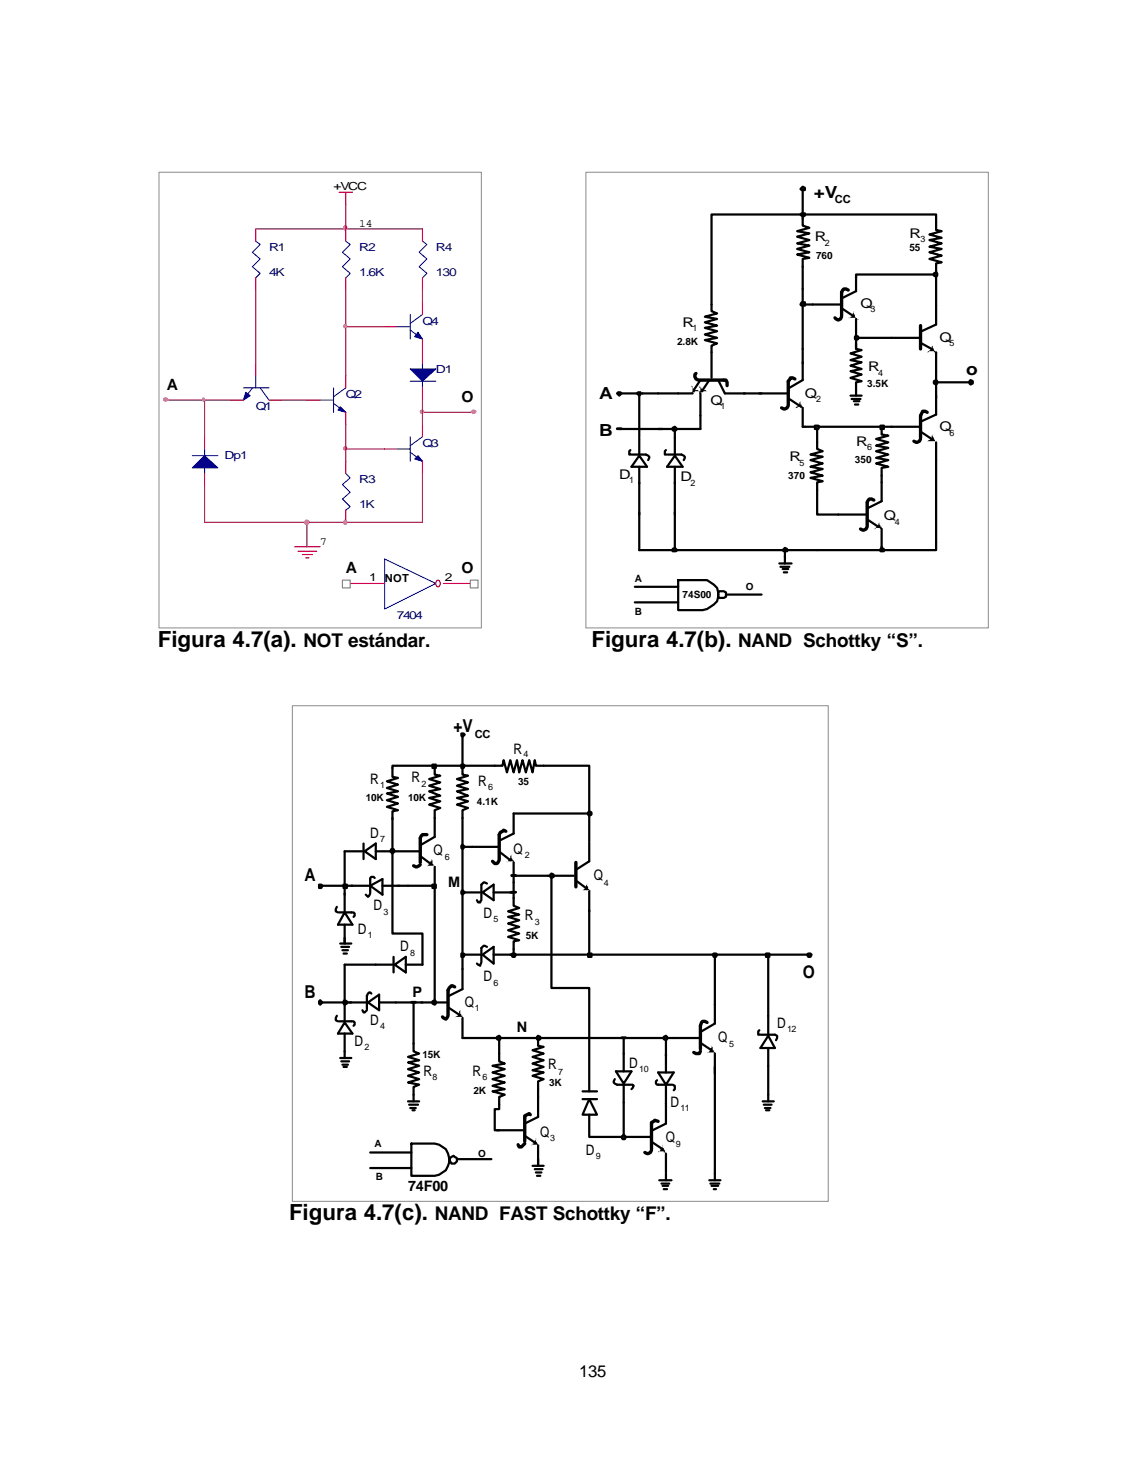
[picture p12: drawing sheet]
<svg xmlns="http://www.w3.org/2000/svg" width="216mm" height="279mm" viewBox="0 0 216 279" stroke-linecap="round" stroke-linejoin="round" font-family="sans-serif">
<g fill="none" stroke="#f00" stroke-width=".21">
<path d="M64.6 36.6h2.5M65.8 36.6v2.3M48.7 43.6v2.3M48.7 52.9v2.3M65.8 43.6v2.3M65.8 52.9v2.3M80.4 43.6v2.3M80.4 52.9v2.3M80.4 57.6v2.3M43.8 76.2h2.6M48.7 69.2v2.3M51.2 76.2h2.4"/>
<path d="M58.4 76.2h2.6M65.8 71.5v2.4M65.8 78.5v2.4M73.2 62.2h2.4M80.4 64.6v4.6M80.4 73.9v2.3M38.9 83.2v2.3M38.9 90.2v2.3M65.8 87.8v2.4M65.8 97.2v2.3M73.2 85.5h2.4M80.4 80.9v2.3"/>
<path d="M80.4 87.8v2.4M56.1 104.1h4.9M56.7 105h3.6M57.6 105.6h1.9M58.2 106.3h.6M65.8 111.1h7.4"/>
</g>
<g fill="none" stroke="#00f" stroke-width=".21">
<path d="M48.7 45.9l.8 .7-1.5 1.4 1.5 1.3-1.5 1.5 1.5 1.3-.8 .8M65.8 45.9l.9 .7-1.5 1.4 1.5 1.3-1.5 1.5 1.5 1.3-.9 .8M78.1 59.9v4.7M80.4 45.9l.9 .7-1.5 1.4 1.5 1.3-1.5 1.5 1.5 1.3-.9 .8M80.4 59.9l-2.3 1.7M46.4 73.9h4.8M48 73.9l-1.6 2.3M48.7 71.5v2.4M49.5 73.9l1.7 2.3M61 76.2h2.5M63.5 76.8l2.3 1.7M63.5 73.9v4.6"/>
<path d="M65.8 73.9l-2.3 1.7M75.6 62.2h2.5M78.1 72.6h4.9M78.1 62.9l2.3 1.7M80.4 69.2v1.1M80.4 72.6v1.3M36.6 86.8h4.9M38.9 85.5v1.3M38.9 89.1v1.1M65.8 90.2l.9 .8-1.5 1.3 1.5 1.5-1.5 1.2 1.5 1.5-.9 .7M75.6 85.5h2.5M78.1 86.1l2.3 1.7"/>
<path d="M78.1 83.2v4.6M80.4 83.2l-2.3 1.7M73.2 106.5l9.8 4.6-9.8 4.9z"/>
</g>
<g fill="#00f" stroke="#00f" stroke-width=".21">
<path d="M36.6 89.1l2.3-2.3 2.6 2.3z" fill-rule="evenodd"/>
<path d="M79 87.4l.6-.6 .8 1z" fill-rule="evenodd"/>
<path d="M64.8 77.5l1 1-1.5-.4z" fill-rule="evenodd"/>
<path d="M78.1 70.3h4.9l-2.6 2.3z" fill-rule="evenodd"/>
<path d="M46.8 74.7l.8 .7-1.2 .8z" fill-rule="evenodd"/>
<path d="M79.6 63.3l.8 1.3-1.4-.5z" fill-rule="evenodd"/>
</g>
<path d="M83.2 110.6a.55 .55 0 0 1 .6 .5 .55 .55 0 0 1-.6 .6 .82 .82 0 0 1 0-1.1z" fill="#fff" stroke="#f00" stroke-width=".21"/>
<path d="M84.5 111.1h5.7" fill="none" stroke="#f00" stroke-width=".21"/>
<g fill="#fff" stroke="#808080" stroke-width=".21">
<path d="M65.2 110.5h1.5v1.5h-1.5z"/>
<path d="M89.5 110.5h1.5v1.5h-1.5z"/>
</g>
<g fill="none" stroke="#800040" stroke-width=".21">
<path d="M65.8 38.9v4.7M48.7 55.2v14M48.7 43.6h31.7M65.8 55.2v16.3M80.4 55.2v2.4M31.7 76.2h12.1M38.9 76.2v7M53.6 76.2h4.8M65.8 62.2h7.4M80.4 76.2v4.7M80.4 78.5h9.8M58.4 99.5v4.6"/>
<path d="M65.8 80.9v6.9M65.8 85.5h7.4M80.4 90.2v9.3h-41.5v-7"/>
</g>
<g fill="#f0f" stroke="#f0f" stroke-width=".21">
<path d="M38.6 75.8a.28 .28 0 0 1 .3 .3 .28 .28 0 0 1-.3 .3l-.1-.3z"/>
<path d="M65.6 99.1a.38 .38 0 0 1 .4 .4 .38 .38 0 0 1-.4 .3 .5 .5 0 0 1 0-.7z"/>
<path d="M65.6 43a.38 .38 0 0 1 .4 .4 .38 .38 0 0 1-.4 .4 .5 .5 0 0 1 0-.8z"/>
<circle cx="65.7" cy="85.4" r=".32"/>
<circle cx="80.3" cy="78.4" r=".32"/>
<circle cx="90.2" cy="78.4" r=".38"/>
<circle cx="31.6" cy="76.1" r=".38"/>
<circle cx="65.7" cy="62.1" r=".32"/>
<circle cx="58.4" cy="99.5" r=".42"/>
</g>
<path d="M30.3 32.8h61.4v86.8h-61.4z" fill="none" stroke="#969696" stroke-width=".21"/>
<path d="M150.1 77.3l-.2 .4-.5 .2-.6-.2M151.3 72.2l-.4-.2h-.4l-.4 .6v4.4M175.3 62v4.5M176.5 78.5l-.4-.2h-.4l-.4 .9v4.2M166.4 95.2l-.5-.2h-.4l-.4 .7v4.4M175.3 83.6l-.3 .4-.4 .2-.6-.2M165.1 100.3l-.2 .5-.4 .2-.7-.2" fill="none" stroke="#000" stroke-width=".63"/>
<g fill="none" stroke="#000" stroke-width=".42">
<path d="M152.8 41.7v1.3l1.3 .4-2.3 .6 2.3 .4-2.3 .7 2.3 .6-2.3 .7 2.3 .4-2.3 .6 2.3 .6-2.3 .5 2.3 .6-1.3 .2v1.5M178.2 42.3v1.5l1.1 .2-2.3 .7 2.3 .6-2.3 .4 2.3 .7-2.3 .6 2.3 .4-2.3 .6 2.3 .7-2.3 .6 2.3 .7-1.1 .2v1.4M178.2 58.2v3.6l-2.7 1.3M144.6 74.9h5.3M150.1 72.6v4.4M150.3 76l1.9 1.3M152.8 69v3.4l-2.5 1.5M152.8 77.7v3.6M163 65v1.5l1 .2-2.1 .6 2.1 .6-2.1 .7 2.1 .4-2.1 .6 2.1 .7-2.1 .4 2.1 .6-2.1 .7 2.1 .6-1 .2v1.5M163 65.4v1.1M169.8 64.3h5.2M175.3 62v4.5"/>
<path d="M175.3 79.2v4.2M175.5 65.4l1.9 1.1M178.2 75.4v3.6l-2.7 1.2M178.2 67.1v3.6M126.8 85.7l-.2 .2v.7h.4M127.2 86.6h2.6l.6 .4-.2 .6M128.5 86.8l1.5 2.1h-3zM128.5 83.4v3.2M128.5 88.9v3.2M153.2 81.3h21.8M155.6 84.2v1.3l1 .4-2.3 .7 2.3 .4-2.3 .6 2.3 .7-2.3 .6 2.3 .4-2.3 .7 2.3 .6-2.3 .4 2.3 .7-1 .2v1.4M159.6 98h5.3"/>
<path d="M165.1 95.7v4.4M165.3 99.1l1.9 1.2M167.9 81.3v1.5l1.2 .2-2.3 .6 2.3 .6-2.3 .7 2.3 .4-2.3 .6 2.3 .7-2.3 .6 2.3 .4-2.3 .7 2.3 .6-1.2 .2v1.5M167.9 91.9v3.6l-2.6 1.2M175.5 82.3l1.9 1.3M178.2 84.2v3.4M167.9 100.8v3.6"/>
</g>
<g fill="#000">
<path d="M152.4 76.4v.6h.2v.3l.6 .6-.2-.2h-.6l-.2-.2-.4 .2h-.5h.3v-.2h.2l.2-.5h.2v-.4h.2z" fill-rule="evenodd"/>
<path d="M177.6 65.8v.5l.2 .4 .4 .4h.2v.2l-.2-.2h-.4v-.2h-.8l-.5 .2 .5-.2v-.2h.2v-.2h.2v-.5z" fill-rule="evenodd"/>
<path d="M177.6 82.8v.4l.4 .8 .4 .2h-.2v-.2h-1.7h.2v-.2h.3l.4-.4v-.4h.2z" fill-rule="evenodd"/>
<path d="M167.2 99.7h.2v-.2v.4l.2 .4h.3l.2 .5h.2v.2v-.2h-.7l-.2-.3h-.6l-.4 .3h.2l.2-.5 .4-.2z" fill-rule="evenodd"/>
</g>
<path d="M127.2 86.6h2.6" fill="none" stroke="#000" stroke-width=".21"/>
<path d="M167.6 81.1h.7v.6h-.7z" fill-rule="evenodd" fill="#1a1a1a" stroke="#000" stroke-width=".42"/>
<path d="M155.6 81.3v2.9" fill="none" stroke="#000" stroke-width=".42"/>
<path d="M155.2 81.1h.6l.2 .2-.2 .4h-.6z" fill-rule="evenodd" fill="#1a1a1a" stroke="#000" stroke-width=".42"/>
<path d="M167.9 90.6v1.3" fill="none" stroke="#000" stroke-width=".42"/>
<path d="M128.1 81.5l.4-.2 .4 .4-.4 .4-.4-.2z" fill-rule="evenodd" fill="#1a1a1a" stroke="#000" stroke-width=".42"/>
<g fill="none" stroke="#000" stroke-width=".42">
<path d="M135.5 58v1.3l1 .4-2.3 .6 2.3 .4-2.3 .7 2.3 .6-2.3 .4 2.3 .7-2.3 .6 2.3 .6-2.3 .5 2.3 .6-1 .4v6.2M152.8 55v14.2M152.8 58h7.2M160.2 55.7v4.4M160.4 58.8l1.9 1.3M163 52.7v2.8l-2.6 1.2M122.3 74.9h9.6M133.1 72.4h4.7M133.3 72.4l-1.2 1.9M133.3 74.9v4.3M135 72.4l-1.2 1.9M136.7 72.4l1.3 2.5h7"/>
<path d="M161.9 75.4h2.1M162.1 76h1.7M162.6 76.4h1M162.8 77h.6M163 60.7v3.6M163 74.3v1.1M169.8 64.3h-6.8v.7M122.3 81.7h11M152.8 81.3h.4M155.6 93.3v4.7h4M178.2 87.6v17.2h-10.3v-.7"/>
</g>
<path d="M161.5 55.2l-.4-.2h-.4l-.5 .7v4.4M132.5 71.1l-.2 .2v.5l.2 .4 .4 .2M133.1 72.4h5.1l.2 .4v.6M160.2 60.3l-.2 .4-.4 .3-.6-.5" fill="none" stroke="#000" stroke-width=".63"/>
<g fill="#000">
<path d="M131.7 73.4l.2 .5 .4 .2v.2h.6v.2h.2h-.8v.2h-.4v.2l-.5 .2v.3l.5-.9v-.6z" fill-rule="evenodd"/>
<path d="M133.1 73.4l.2 .5h.3v.2l.4 .2h.4v.2h.2h-.6l-.2 .2h-.5v.2h-.2l-.2 .5 .2-.3v-.6h.2v-.6h-.2z" fill-rule="evenodd"/>
<path d="M162.6 59.3v.6h.2v.4l.4 .4h.2v.3l-.4-.3v-.2h-1.5h.4v-.2h.2z" fill-rule="evenodd"/>
</g>
<path d="M162.8 64.1l.2-.2 .4 .2v.5l-.4 .2-.2-.2z" fill-rule="evenodd" fill="#1a1a1a" stroke="#000" stroke-width=".42"/>
<path d="M178.2 70.7v5.1" fill="none" stroke="#000" stroke-width=".42"/>
<path d="M177.8 72.6l.4-.2 .2 .2v.4l-.2 .2-.4-.2z" fill-rule="evenodd" fill="#1a1a1a" stroke="#000" stroke-width=".42"/>
<path d="M178.2 72.8h6.6" fill="none" stroke="#000" stroke-width=".42"/>
<path d="M184.6 72.6l.2-.2 .4 .2v.4l-.4 .2-.2-.2z" fill-rule="evenodd" fill="#1a1a1a" stroke="#000" stroke-width=".42"/>
<path d="M178.2 51.6v.7h-15.2v.6M178.2 52.3v5.9" fill="none" stroke="#000" stroke-width=".42"/>
<path d="M177.8 52.1l.4-.2 .2 .2v.4l-.2 .2-.4-.2z" fill-rule="evenodd" fill="#1a1a1a" stroke="#000" stroke-width=".42"/>
<path d="M152.8 50.8v4.2" fill="none" stroke="#000" stroke-width=".42"/>
<path d="M152.6 57.6h.6v.6h-.6l-.2-.2z" fill-rule="evenodd" fill="#1a1a1a" stroke="#000" stroke-width=".42"/>
<path d="M152.8 40.9v.8M178.2 42.3v-1.4h-42.7v17.1" fill="none" stroke="#000" stroke-width=".42"/>
<path d="M152.4 40.9l.2-.3h.6v.5l-.4 .2z" fill-rule="evenodd" fill="#1a1a1a" stroke="#000" stroke-width=".42"/>
<path d="M117.9 74.9h4.4" fill="none" stroke="#000" stroke-width=".42"/>
<path d="M117.7 74.7h.4l.2 .2-.4 .5-.4-.5z" fill-rule="evenodd" fill="#1a1a1a" stroke="#000" stroke-width=".42"/>
<path d="M117.9 81.7h4.4" fill="none" stroke="#000" stroke-width=".42"/>
<path d="M117.5 81.6l.8 .1z" fill="#1a1a1a" stroke="#000" stroke-width=".42"/>
<path d="M121.7 74.9v8.3M133.3 79.2v2.5M120 85.7l-.2 .2v.7h.4M120.4 86.6h2.6l.6 .4-.2 .6M121.7 86.8l1.5 2.1h-3zM121.7 83.4v3.2M121.7 88.9v3.2M128.5 82.1v1.3" fill="none" stroke="#000" stroke-width=".42"/>
<path d="M120.4 86.6h2.6" fill="none" stroke="#000" stroke-width=".21"/>
<path d="M121.5 74.7h.4v.4l-.2 .3-.4-.5z" fill-rule="evenodd" fill="#1a1a1a" stroke="#000" stroke-width=".42"/>
<path d="M121.7 104.8h7.2M148.4 107.3h2.3M148.6 107.9h1.7M149 108.4h1.1M149.2 109h.7M149.4 106v1.3" fill="none" stroke="#000" stroke-width=".42"/>
<path d="M167.9 104.4l.4 .2v.4h-.7v-.4z" fill-rule="evenodd" fill="#1a1a1a" stroke="#000" stroke-width=".42"/>
<path d="M121.7 91.9v12.9M128.5 91.9v12.9h39.8" fill="none" stroke="#000" stroke-width=".42"/>
<path d="M149.4 104.4l.5 .2v.4h-.7l-.2-.2z" fill-rule="evenodd" fill="#1a1a1a" stroke="#000" stroke-width=".42"/>
<path d="M152.8 36v4.9M149.4 104.8v1.2" fill="none" stroke="#000" stroke-width=".42"/>
<g fill="#1a1a1a" stroke="#000" stroke-width=".42">
<path d="M152.4 36l.4-.4 .4 .2v.4h-.6z" fill-rule="evenodd"/>
<path d="M128.1 104.6l.4-.2 .4 .4-.2 .2h-.6z" fill-rule="evenodd"/>
</g>
<g fill="none" stroke="#000" stroke-width=".42">
<path d="M120.9 111.8h8.2M120.9 114.7h8.2M129.1 110.5h5.5l1.3 .8 .6 .7 .2 .8v.9l-.2 .8-.6 .6-1.3 .9-.8 .2h-4.7zM136.7 112.8l.2-.2h.9l.4 .2v.9l-.4 .2h-.9l-.2-.2zM138.2 113.2h6.8M82.8 145.8v1.7l1 .2-2.1 .7 2.1 .6-2.1 .6 2.1 .7-2.1 .4 2.1 .9-2.1 .4 2.1 .6-2.1 .6 2.1 .7-1 .4v1.5M88.1 145.8v1.7l1 .2-2.1 .7 2.1 .6-2.1 .6 2.1 .7-2.1 .4 2.1 .9-2.1 .4 2.1 .6-2.1 .6 2.1 .7-1 .4v1.5M95 159v4.6M97.8 154.9v3.9l-2.6 1.2M64.1 172.7l-.2 .4v.5l.4 .2M64.6 173.8h2.7l.2 .2v.4l-.2 .2M65.6 173.8l1.5 2.3h-2.8z"/>
<path d="M65.6 170.2v3.4M65.6 176.1v3.4M88.1 170v11.8M88.3 170h3.1M90 161.3h4.8M90.8 171.4l.2 .5h.4l.3-.5M91.9 170l2.1-1.5v2.9zM92.7 168.3l-.6-.2-.4 .4v2.7M94 170h3.4M95.2 162.3l2 1.5M97.8 170v2.5l1 .4-2.1 .7 2.1 .6-2.1 .4 2.1 .7-2.1 .6 2.1 .6-2.1 .7 2.1 .6-2.1 .6 2.1 .7-1 .2v2.5h-.6M97.8 164.3v5.7h-.6"/>
<path d="M64.1 193.5l-.2 .4v.4l.4 .2M64.6 194.5h2.7l.2 .2v.5l-.2 .2M65.6 194.7l1.5 2.1h-2.8zM65.6 190.9v3.4M65.6 196.8v3.4M66.5 190.9h3.1M69 192.4l.2 .4h.2l.4-.4M70.1 190.9l2.1-1.5v3zM70.7 189.2l-.4-.2-.5 .7v2.5M72.2 190.9h3.2M80.2 190.9h4.9M85.3 188.6v4.7"/>
<path d="M85.5 192l1.9 1.3M88.1 184.6v3.8l-2.6 1.3M88.1 193.9v3.8M88.3 181.8h3.1M91.7 183.3l-.3 .6-.6-.4M91.9 181.8l2.1-1.5v3.2zM92.7 180.3l-.6-.2-.4 .5v2.5M94 181.8h3.4M94.6 215.3h4.9M99.9 212.9v4.5M99.9 216.3l1.9 1.3M102.4 208.9v3.8l-2.5 1.3"/>
<path d="M102.4 218.2v3.8"/>
</g>
<path d="M111.5 32.8h76.7v86.8h-76.7z" fill="none" stroke="#969696" stroke-width=".21"/>
<path d="M96.3 158.3l-.4-.2-.7 .4-.2 .5v4.6M95 163.8l-.4 .7h-.4l-.4-.5M85.3 193.5l-.4 .6-.7-.4M86.6 188l-.7-.3-.6 .9v4.7M99.9 217.8l-.6 .6h-.5l-.2-.4M101 212.3l-.2-.2-.9 .4v4.9" fill="none" stroke="#000" stroke-width=".63"/>
<g fill="#000">
<path d="M97.2 163h.2v-.2v.6l.2 .4h.2v.2l.4 .5-.6-.5h-1.1v.3v-.3h.2v-.2h.2l.3-.4z" fill-rule="evenodd"/>
<path d="M87.6 192.4v.6l.2 .5h.3v.2l.4 .4-.4-.2v-.2h-1.5l.6-.2v-.5h.2v-.4z" fill-rule="evenodd"/>
<path d="M102 216.7v.7l.2 .4h.2v.2h.3l.2 .4v-.2h-.5l-.2-.2h-1v.2l.2-.4h.2l.2-.6h.2z" fill-rule="evenodd"/>
</g>
<path d="M64.6 173.8h2.3M91.7 168.5v2.7M64.6 194.5h2.3M69.8 189.7v2.5M91.7 180.6v2.5" fill="none" stroke="#000" stroke-width=".21"/>
<path d="M97.4 169.9l.8 .1z" fill="#1a1a1a" stroke="#000" stroke-width=".42"/>
<g fill="#1a1a1a" stroke="#000" stroke-width=".42">
<path d="M97.4 181.8l.2-.2h.4l.2 .2-.2 .4h-.4z" fill-rule="evenodd"/>
<path d="M87.8 181.6h.5l.2 .2-.2 .4h-.5z" fill-rule="evenodd"/>
<path d="M87.8 169.8l.3-.3 .4 .5-.4 .4-.3-.2z" fill-rule="evenodd"/>
</g>
<path d="M90 161.3h-1.9v8.7" fill="none" stroke="#000" stroke-width=".42"/>
<path d="M87.8 161.1l.3-.2 .4 .4-.4 .4-.3-.2z" fill-rule="evenodd" fill="#1a1a1a" stroke="#000" stroke-width=".42"/>
<path d="M82.8 145.8h5.3M88.1 155.8v5.5" fill="none" stroke="#000" stroke-width=".42"/>
<g fill="#1a1a1a" stroke="#000" stroke-width=".42">
<path d="M82.3 145.6h.7v.7h-.7z" fill-rule="evenodd"/>
<path d="M87.8 145.6h.5l.2 .2-.2 .5h-.5z" fill-rule="evenodd"/>
</g>
<path d="M61 168.7h6.1M65.6 168.7v1.7" fill="none" stroke="#000" stroke-width=".42"/>
<g fill="#1a1a1a" stroke="#000" stroke-width=".42">
<path d="M60.7 168.5h.5l.2 .2-.2 .4h-.5z" fill-rule="evenodd"/>
<path d="M65.4 168.5h.6v.6h-.6z" fill-rule="evenodd"/>
</g>
<path d="M109.6 164.3v4.6M134.6 194.7l-.4-.2h-.4l-.5 .9v4.4M133.3 200.2l-.2 .5h-.6l-.4-.3" fill="none" stroke="#000" stroke-width=".63"/>
<path d="M88.5 145.8h7.2l.2-1 .6 2.3 .7-2.3 .6 2.3 .6-2.3 .4 2.3 .7-2.3 .6 2.3 .7-2.3 .6 2.3 .4-2.3 .2 1h10.2v14.4M97.8 154.9h14.4M104.4 166.8h4.8M109.6 164.3v4.6M109.9 167.9l1.6 1.2M112.2 160.4v3.6l-2.3 1.5M112.2 169.8v3.8M128.3 197.7h4.8M133.3 195.4v4.4M133.6 198.8l1.9 1.2M136.1 191.3v3.6l-2.5 1.5M136.1 200.7v3.8" fill="none" stroke="#000" stroke-width=".42"/>
<g fill="#000">
<path d="M111.8 168.3l.2 1h.2l.2 .5h.2h-.4v-.3h-1.3l.4-.2z" fill-rule="evenodd"/>
<path d="M135.5 199.2v.2h.2v.6h.2v.2l.4 .5h.2h-.4l-.2-.3h-1.3h.2l.5-.4v-.4h.2z" fill-rule="evenodd"/>
</g>
<path d="M112 154.7l.2-.2 .4 .2v.5l-.4 .2-.2-.2z" fill-rule="evenodd" fill="#1a1a1a" stroke="#000" stroke-width=".42"/>
<path d="M97.8 166.8h6.6" fill="none" stroke="#000" stroke-width=".42"/>
<path d="M97.4 166.7l.8 .1z" fill="#1a1a1a" stroke="#000" stroke-width=".42"/>
<path d="M112.2 173.4v8.4h-14.4M88.1 181.8v2.8M88.5 197.7h15.9M102.4 197.7v1.5l1.1 .2-2.1 .6 2.1 .7-2.1 .6 2.1 .6-2.1 .7 2.1 .6-2.1 .6 2.1 .5-2.1 .6 2.1 .6-1.1 .5v1.4M95 200.7v1.4l1.1 .5-2.3 .4 2.3 .6-2.3 .7 2.3 .6-2.3 .6 2.3 .7-2.3 .6 2.3 .6-2.3 .5 2.3 .6-1.1 .4v1.5" fill="none" stroke="#000" stroke-width=".42"/>
<path d="M102.2 197.5l.2-.2 .5 .2v.4l-.5 .2-.2-.2z" fill-rule="evenodd" fill="#1a1a1a" stroke="#000" stroke-width=".42"/>
<path d="M95 197.7v3" fill="none" stroke="#000" stroke-width=".42"/>
<path d="M94.6 197.5l.4-.2 .2 .2v.4l-.2 .2-.4-.2z" fill-rule="evenodd" fill="#1a1a1a" stroke="#000" stroke-width=".42"/>
<path d="M95 210.4v.8h-.8v4.1h.8M102.4 207.4v1.5" fill="none" stroke="#000" stroke-width=".42"/>
<g fill="#1a1a1a" stroke="#000" stroke-width=".42">
<path d="M135.7 181.8l.2-.2h.4l.2 .2-.2 .4h-.4z" fill-rule="evenodd"/>
<path d="M65.4 190.7l.2-.2 .4 .2v.4l-.4 .2-.2-.2z" fill-rule="evenodd"/>
</g>
<path d="M61 190.9h5.9" fill="none" stroke="#000" stroke-width=".42"/>
<path d="M60.7 190.7l.3-.2 .4 .4-.4 .4-.3-.2z" fill-rule="evenodd" fill="#1a1a1a" stroke="#000" stroke-width=".42"/>
<path d="M88.1 197.7h.4" fill="none" stroke="#000" stroke-width=".42"/>
<path d="M82.3 190.7l.5-.2 .2 .2v.4l-.2 .2-.5-.2z" fill-rule="evenodd" fill="#1a1a1a" stroke="#000" stroke-width=".42"/>
<g fill="none" stroke="#000" stroke-width=".42">
<path d="M88.1 139.9v5.9M64.8 179.7h2.1M65.6 178.6v1.1M65 180.3h1.5M65.2 181h1.1M65.4 181.6h.6M64.8 201.5h2.1M65 202.1h1.5M65.2 202.8h1.1M65.4 203.2h.6M65.6 200.2v1.3M136.1 203.2v21.6"/>
<path d="M101.4 222h2.1M101.8 222.7h1.5M102 223.3h1.1M102.2 223.9h.7M102.4 220.8v1.2M135 224.8h2.2M135.3 225.4h1.6M135.5 225.8h1.2M135.9 226.5h.4"/>
</g>
<path d="M87.8 139.7h.5l.2 .2-.4 .4-.3-.2z" fill-rule="evenodd" fill="#1a1a1a" stroke="#000" stroke-width=".42"/>
<g fill="none" stroke="#000" stroke-width=".42">
<path d="M74.7 146.3v1.7l1.1 .2-2.1 .6 2.1 .6-2.1 .7 2.1 .6-2.1 .4 2.1 .7-2.1 .6 2.1 .6-2.1 .7 2.1 .6-1.1 .2v1.5M74.7 155.8v6.3M80 159.6v4.7M82.8 155.8v3.6l-2.6 1.5M66.9 168.7h3.4M69 162.1h-3.4v6.6M69.2 160.7v2.9M69.4 162.1l2.1-1.4v2.9zM70.5 170.2l-.4 .6-.5-.4M70.5 168.7l2.3-1.3v3zM71.3 167.2l-.2-.2h-.4l-.2 .2v2.8M71.5 162.1h8.3"/>
<path d="M80.2 163.2l1.7 1.3M82.8 165.1v3.6h-10M70.5 219.5h7.8M78.3 217.8h4.5a3.1 3.1 0 0 1 2.7 3.1 3.1 3.1 0 0 1-2.7 3h-4.5zM70.5 222.5h7.8M85.5 220.8l.9-.7 .6 .5v.6l-.4 .4h-.7zM87 220.8h6.6"/>
</g>
<path d="M81.3 159h-.9l-.4 .6v4.7M80 164.7a.82 .82 0 0 1-1.3 .2" fill="none" stroke="#000" stroke-width=".63"/>
<path d="M82.1 163.6v.2h.2v.7l.2 .4 .5 .2h-.2v-.2h-1.5h.2l.4-.9h.2z" fill-rule="evenodd" fill="#000"/>
<path d="M70.5 167.4v2.6" fill="none" stroke="#000" stroke-width=".21"/>
<path d="M74.5 161.7h.4l.2 .4-.4 .5-.4-.5z" fill-rule="evenodd" fill="#1a1a1a" stroke="#000" stroke-width=".42"/>
<path d="M82.8 168.7v22.2" fill="none" stroke="#000" stroke-width=".42"/>
<path d="M82.3 168.5h.7v.6h-.7z" fill-rule="evenodd" fill="#1a1a1a" stroke="#000" stroke-width=".42"/>
<path d="M82.8 145.8h-8.1v.5M74.7 162.1v15.7h5.7v5.9h-3.1M74.7 183.7h-9.1v7.2M74.9 182.2v3M75.1 183.7l2.2-1.5v3zM75.4 190.9h5M78.7 190.9v9.3l1.1 .5-2.1 .6 2.1 .6-2.1 .5 2.1 .6-2.1 .6 2.1 .7-2.1 .6 2.1 .6-2.1 .7 2.1 .4-1.1 .4v2.8M77.7 209.8h2.1M77.9 210.4h1.7M78.1 211h1.1M78.5 211.5h.5" fill="none" stroke="#000" stroke-width=".42"/>
<path d="M78.3 190.8l.9 .1z" fill="#1a1a1a" stroke="#000" stroke-width=".42"/>
<path d="M124 219.1l-.2 .4-.4 .2-.6-.2M125.3 213.6l-.6-.2-.7 .4v5.1" fill="none" stroke="#000" stroke-width=".63"/>
<g fill="none" stroke="#000" stroke-width=".42">
<path d="M104.4 197.7h23.9M118.7 197.7v6.3M126.8 197.7v6.6M117.1 205.5l-.3 .7 .7 .4h2.5M117.3 204h2.9l-1.5 2.4zM118.7 206.6v9.9h5.1M120.2 206.6l.4 .2-.4 .6M124 214.2v4.7M124.2 217.6l2 1.3M125.1 205.7l-.2 .3v.4l.2 .2h2.7M125.3 204.3h3l-1.5 2.3zM126.8 206.8v7.2l-2.6 1.3"/>
<path d="M126.8 219.7v3.6M128.1 206.6l.4 .2v.6l-.2 .2M125.5 224.8h2.3M125.9 225.4h1.5M126.2 225.8h1M126.4 226.5h.6M126.8 223.5v1.3"/>
</g>
<path d="M126.2 218v.7h.2l.2 .6 .4 .4-.2-.2h-.4v-.2h-.9l-.2 .2v-.2l.4-.2v-.2h.2l.3-.5z" fill-rule="evenodd" fill="#000"/>
<path d="M117.5 206.6h2.5M125.3 206.6h2.5" fill="none" stroke="#000" stroke-width=".21"/>
<path d="M118.3 197.6l.9 .1z" fill="#1a1a1a" stroke="#000" stroke-width=".42"/>
<path d="M126.4 197.5l.4-.2 .2 .2v.4l-.2 .2-.4-.2z" fill-rule="evenodd" fill="#1a1a1a" stroke="#000" stroke-width=".42"/>
<path d="M112.2 209.3l1.5 3h-2.8z" fill-rule="evenodd" fill="#fff" stroke="#000" stroke-width=".42"/>
<path d="M105 167v21.2h7.2v19.7M110.9 209.3h2.8M110.9 207.9h2.8" fill="none" stroke="#000" stroke-width=".42"/>
<path d="M104.8 166.6l.2-.2 .4 .2v.4l-.4 .2-.2-.2z" fill-rule="evenodd" fill="#1a1a1a" stroke="#000" stroke-width=".42"/>
<path d="M112.2 181.8h23.9v9.5M136.1 181.8h10.2v15M144.6 196.2l-.2 .2v.7h.4M145 197.1h2.5l.5 .2v.4l-.3 .4M146.3 197.3l1.2 2.3h-2.7zM146.3 199.6v3.4M112.2 212.3v4.2h6.5" fill="none" stroke="#000" stroke-width=".42"/>
<path d="M145 197.1h2.5" fill="none" stroke="#000" stroke-width=".21"/>
<path d="M145.8 181.6h.7v.6h-.7z" fill-rule="evenodd" fill="#1a1a1a" stroke="#000" stroke-width=".42"/>
<path d="M145.2 209.8h2.1M145.4 210.4h1.5M145.6 211h1.1M145.8 211.5h.7M146.3 203v6.8" fill="none" stroke="#000" stroke-width=".42"/>
<path d="M112 181.6h.6v.6h-.6z" fill-rule="evenodd" fill="#1a1a1a" stroke="#000" stroke-width=".42"/>
<path d="M146.3 181.8h7.8" fill="none" stroke="#000" stroke-width=".42"/>
<g fill="#1a1a1a" stroke="#000" stroke-width=".42">
<path d="M153.7 181.8l.2-.2h.4l.2 .2-.2 .4h-.4z" fill-rule="evenodd"/>
<path d="M118.3 216.5l.4-.4 .5 .4-.2 .5h-.5z" fill-rule="evenodd"/>
</g>
<path d="M55.7 134.4h102v94.4h-102z" fill="none" stroke="#969696" stroke-width=".21"/>
<g font-size="4.2">
<text x="30.1" y="123.2">Figura 4.7(a).</text>
<text x="112.6" y="123.2">Figura 4.7(b).</text>
<text x="55" y="232.4">Figura 4.7(c).</text>
</g>
<g font-size="3.6">
<text x="57.8" y="123.2">NOT estándar.</text>
<text x="140.5" y="123.2">NAND Schottky “S”.</text>
<text x="82.8" y="232.4">NAND FAST Schottky “F”.</text>
</g>
<g font-size="3.4">
<text x="86.4" y="139.5">+V</text>
<text x="58" y="167.9">A</text>
<text x="58" y="190.1">B</text>
<text x="152.8" y="186.3">O</text>
</g>
<g font-size="3.2">
<text x="154.9" y="37.7">+V</text>
<text x="183.9" y="71.3">o</text>
<text x="114.1" y="76">A</text>
<text x="114.1" y="83">B</text>
<text x="110.3" y="262.3">135</text>
</g>
<g font-size="3">
<text x="31.7" y="74.3">A</text>
<text x="87.8" y="76.6">O</text>
<text x="65.8" y="109.2">A</text>
<text x="87.8" y="109.2">O</text>
</g>
<g font-size="2.8">
<text x="97.8" y="143.5">R</text>
<text x="70.5" y="149.2">R</text>
<text x="78.3" y="149">R</text>
<text x="91" y="149.6">R</text>
<text x="70.5" y="159.6">D</text>
<text x="82.5" y="162.8">Q</text>
<text x="97.8" y="162.6">Q</text>
<text x="113" y="167.6">Q</text>
<text x="71.1" y="173.4">D</text>
<text x="85.3" y="168.9">M</text>
<text x="68.2" y="177.8">D</text>
<text x="92.1" y="174.8">D</text>
<text x="99.9" y="175.3">R</text>
<text x="76.2" y="181.2">D</text>
<text x="78.5" y="189.9">P</text>
<text x="88.5" y="191.8">Q</text>
<text x="92.1" y="186.9">D</text>
<text x="70.5" y="195.2">D</text>
<text x="98.4" y="196.6">N</text>
<text x="148" y="195.8">D</text>
<text x="67.5" y="199.2">D</text>
<text x="104.4" y="203.6">R</text>
<text x="119.8" y="203.4">D</text>
<text x="136.7" y="198.5">Q</text>
<text x="80.6" y="204.9">R</text>
<text x="90" y="204.9">R</text>
<text x="127.6" y="210.8">D</text>
<text x="102.9" y="216.5">Q</text>
<text x="111.5" y="219.9">D</text>
<text x="126.8" y="217.6">Q</text>
<text x="77.7" y="226.9">74F00</text>
</g>
<g font-size="2.5">
<text x="155.2" y="45.9">R</text>
<text x="173.1" y="45.3">R</text>
<text x="163.8" y="58.6">Q</text>
<text x="130" y="62.2">R</text>
<text x="178.9" y="65.2">Q</text>
<text x="165.3" y="70.7">R</text>
<text x="135.3" y="77">Q</text>
<text x="153.2" y="75.8">Q</text>
<text x="178.9" y="82.1">Q</text>
<text x="150.3" y="87.8">R</text>
<text x="163" y="84.9">R</text>
<text x="117.9" y="91.2">D</text>
<text x="129.5" y="91.7">D</text>
<text x="168.3" y="99.1">Q</text>
</g>
<g font-size="2.1">
<text x="63.5" y="36.2">+VCC</text>
<text x="159" y="38.7">CC</text>
<text x="68.4" y="43.2">14</text>
<text x="61" y="103.7">7</text>
<text x="70.3" y="110.7">1</text>
<text x="73.2" y="110.9">NOT</text>
<text x="84.7" y="110.7">2</text>
<text x="90.4" y="140.5">CC</text>
</g>
<g font-size="2.1" fill="#000080">
<text x="51.2" y="47.8">R1</text>
<text x="68.4" y="47.8">R2</text>
<text x="83" y="47.8">R4</text>
<text x="51.2" y="52.5">4K</text>
<text x="68.4" y="52.5">1.6K</text>
<text x="83" y="52.5">130</text>
<text x="80.4" y="61.8">Q4</text>
<text x="83" y="71.1">D1</text>
<text x="65.8" y="75.8">Q2</text>
<text x="48.7" y="78.1">Q1</text>
<text x="42.8" y="87.4">Dp1</text>
<text x="80.4" y="85.1">Q3</text>
<text x="68.4" y="92.1">R3</text>
<text x="68.4" y="96.7">1K</text>
<text x="75.6" y="117.9">7404</text>
</g>
<g font-size="1.9">
<text x="173.1" y="47.8">55</text>
<text x="155.4" y="49.3">760</text>
<text x="128.9" y="65.6">2.8K</text>
<text x="165.1" y="73.7">3.5K</text>
<text x="162.8" y="88.3">350</text>
<text x="150.1" y="91.2">370</text>
<text x="120.9" y="110.9">A</text>
<text x="130" y="113.9">74S00</text>
<text x="142" y="112.4">O</text>
<text x="120.9" y="117.1">B</text>
<text x="98.6" y="149.4">35</text>
<text x="69.6" y="152.6">10K</text>
<text x="77.7" y="152.6">10K</text>
<text x="90.8" y="153.2">4.1K</text>
<text x="100.1" y="178.9">5K</text>
<text x="80.4" y="201.5">15K</text>
<text x="90.2" y="208.3">2K</text>
<text x="104.6" y="206.8">3K</text>
<text x="71.3" y="218.4">A</text>
<text x="91" y="220.3">O</text>
<text x="71.5" y="224.8">B</text>
</g>
<g font-size="1.7">
<text x="157.1" y="46.8">2</text>
<text x="175.3" y="46.1">3</text>
<text x="165.7" y="59.5">3</text>
<text x="131.9" y="63.1">1</text>
<text x="180.8" y="65.8">5</text>
<text x="167.2" y="71.5">4</text>
<text x="137.2" y="77.9">1</text>
<text x="155.4" y="76.6">2</text>
<text x="180.8" y="83">6</text>
<text x="152.2" y="88.7">5</text>
<text x="165.1" y="85.7">6</text>
<text x="119.8" y="92.1">1</text>
<text x="131.4" y="92.5">2</text>
<text x="170.4" y="99.9">4</text>
<text x="80.2" y="149.9">2</text>
<text x="99.7" y="144.1">4</text>
<text x="72.4" y="150.1">1</text>
<text x="92.9" y="150.5">6</text>
<text x="72.4" y="160.4">7</text>
<text x="84.7" y="163.8">6</text>
<text x="99.9" y="163.4">2</text>
<text x="114.9" y="168.7">4</text>
<text x="70.1" y="178.6">1</text>
<text x="73" y="174.2">3</text>
<text x="94" y="175.7">5</text>
<text x="101.8" y="176.1">3</text>
<text x="78.1" y="182">8</text>
<text x="94" y="187.7">6</text>
<text x="72.4" y="196">4</text>
<text x="90.4" y="192.6">1</text>
<text x="149.9" y="196.6">12</text>
<text x="69.4" y="200">2</text>
<text x="138.9" y="199.4">5</text>
<text x="82.3" y="205.7">8</text>
<text x="91.9" y="205.7">6</text>
<text x="106.3" y="204.7">7</text>
<text x="121.7" y="204.3">10</text>
<text x="129.5" y="211.7">11</text>
<text x="104.8" y="217.4">3</text>
<text x="113.5" y="220.8">9</text>
<text x="128.7" y="218.4">9</text>
</g>
</svg>
